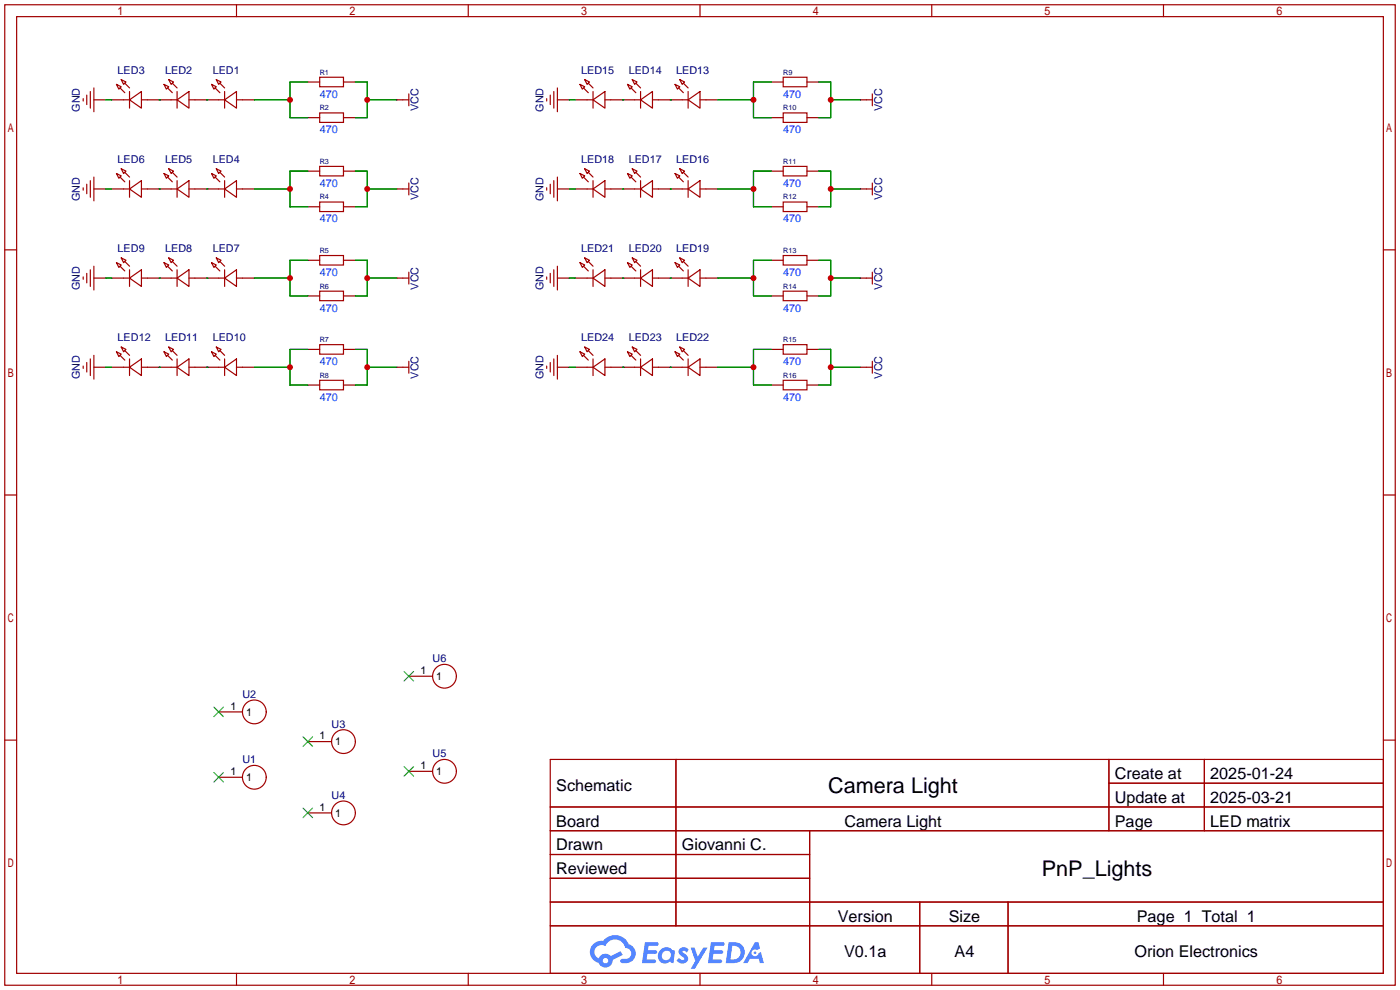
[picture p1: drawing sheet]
<svg xmlns="http://www.w3.org/2000/svg" width="299mm" height="212mm" viewBox="0 0 299 212" stroke-linecap="round" stroke-linejoin="round" font-family="sans-serif">
<g fill="none" stroke="#a10000" stroke-width=".25">
<path d="M1 1h297.2v209.6h-297.2zM3.6 3.6h292.1v204.4h-292.1zM50.5 1v2.6M100.1 1v2.6M149.6 1v2.6M199.1 1v2.6M248.7 1v2.6M1 53.4h2.6M295.7 53.4h2.5M1 105.8h2.6M295.7 105.8h2.5M1 158.2h2.6"/>
<path d="M295.7 158.2h2.5M117.6 162.3h178.1v45.7h-178.1zM117.6 172.5h178.1M117.6 177.5h178.1M144.5 162.3v35.6M173 177.5v30.5M237 162.3v15.2M237 167.4h58.7M257.4 162.3v15.2M117.6 182.6h55.4M117.6 192.8h178.1M117.6 187.7h55.4"/>
<path d="M117.6 197.9h178.1M196.6 192.8v15.2M215.4 192.8v15.2M50.5 208v2.6M100.1 208v2.6M149.6 208v2.6M199.1 208v2.6M248.7 208v2.6"/>
</g>
<g fill="#5487ff">
<path d="M145.3 202.7a1.3 1.3 0 0 1 1.9 .3l-.4 .6a.54 .54 0 0 0-.9-.2l.1 .2a1.34 1.34 0 0 1 .9 1.8 1.47 1.47 0 0 1-2.3-.1l.5-.6 .8 .5a.31 .31 0 0 0 .4-.3 .31 .31 0 0 0-.3-.4 1.12 1.12 0 0 1-.7-1.8z"/>
<path d="M147.6 202.5h.9l.6 2 1.2-2h.9l-2.7 4.6h-.9l1-1.7z"/>
<path d="M137.8 201.4h1.7a1.31 1.31 0 0 1 1.2 .2 .4 .4 0 0 1-.3 .5l-1.8 .1-.1 .9h1.6a.4 .4 0 0 1 .4 .4 .4 .4 0 0 1-.5 .4h-1.6l-.2 1.2h1.4a.46 .46 0 0 1 .5 0 .46 .46 0 0 1 .1 .5l-.4 .2h-2.6z"/>
<path d="M151.9 201.4h1.7a1.32 1.32 0 0 1 1.2 .2 .39 .39 0 0 1-.3 .5l-1.8 .1-.1 .9h1.6a.4 .4 0 0 1 .4 .4 .4 .4 0 0 1-.4 .4h-1.7l-.2 1.2h1.4a.46 .46 0 0 1 .5 0 .46 .46 0 0 1 .1 .5l-.4 .2h-2.6z"/>
<path d="M161.3 201.4h.8l.3 1.3-.6 .4a.75 .75 0 0 0-1.1 .3 .75 .75 0 0 0 .5 1 .75 .75 0 0 0 .9-.7l.5-.2 .6 2.3h-.8l-.3-.9h-1.8l-.5 .9h-1z"/>
<path d="M155.7 201.4l-.6 4.4h1.5a2.27 2.27 0 0 0 2.6-2.2 2.27 2.27 0 0 0-2.7-2.2zM156.5 202.1a1.5 1.5 0 0 1 1.8 1.6 1.5 1.5 0 0 1-1.9 1.4h-.3z"/>
<path d="M141.2 203a1.6 1.6 0 0 0-.3 2.3 1.6 1.6 0 0 0 2.3 .2l.7 .3 .3-2.4-.1-.3-.5-.1a1.58 1.58 0 0 0-2.4 0zM141.8 203.5a.98 .98 0 0 1 1.6 .4 .98 .98 0 0 1-1.1 1.3 .94 .94 0 0 1-.9-.7 .94 .94 0 0 1 .4-1z"/>
<path d="M126.8 201.8a2.37 2.37 0 0 0 1.1 4 1.54 1.54 0 0 0 1.8 1 1.54 1.54 0 0 0 1.2-1.6l2.2-1.1-.5-.8-2 1a1.57 1.57 0 0 0-2.7 .5 1.5 1.5 0 0 1-.7-2.1 1.5 1.5 0 0 1 2.2-.5 2.23 2.23 0 0 1 2.3-1.4 2.23 2.23 0 0 1 2 1.8 1.16 1.16 0 0 1 1.2 1.1 1.16 1.16 0 0 1-1.1 1.2h-.7a.47 .47 0 0 0-.5 .4 .47 .47 0 0 0 .4 .5 2.17 2.17 0 0 0 2.5-.9 2.17 2.17 0 0 0-.3-2.7l-.8-.4a3.2 3.2 0 0 0-5.5-.7l-1.1 .1zM128.8 205.3a.6 .6 0 0 1 1.2 0 .6 .6 0 0 1-1.2 0z"/>
<circle cx="161.4" cy="203.6" r=".28"/>
</g>
<g fill="none" stroke="#a10000" stroke-width=".25">
<path d="M19.3 19.6v3.5M20.1 18.8v5.1M24.9 18l1 .5-.5 .6zM25.7 18.8l1 1M25.9 17l1 .5-.5 .5zM26.7 17.8l1 1M27.7 19.6v3.5M35.1 18l1 .5-.5 .6zM35.8 18.8l1 1M36.1 17l1 .5-.5 .5zM36.8 17.8l1 1M37.8 19.6v3.5"/>
<path d="M45.2 18l1 .5-.5 .6zM46 18.8l1 1M46.2 17l1 .5-.5 .5zM47 17.8l1 1M48 19.6v3.5M68.3 16.5h5.1v2h-5.1zM118.4 19.6v3.5M119.1 18.8v5.1M124 18l1 .5-.5 .6zM124.7 18.8l1 1M125 17l1 .5-.5 .5zM125.7 17.8l1 1"/>
<path d="M126.7 19.6v3.5M134.1 18l1 .5-.5 .6zM134.9 18.8l1 1M135.1 17l1 .5-.5 .5zM135.9 17.8l1 1M136.9 19.6v3.5M144.3 18l1 .5-.5 .6zM145 18.8l1 1M145.3 17l1 .5-.5 .5zM146 17.8l1.1 1M147.1 19.6v3.5M167.4 16.5h5.1v2h-5.1z"/>
<path d="M17.8 21.1v.5M18.5 20.3v2.1M18.5 39.4v2M19.3 38.6v3.6M20.1 37.8v5.1M24.9 37.1l1 .5-.5 .5zM25.7 37.8l1 1.1M25.9 36.1l1 .5-.5 .5zM26.4 21.3h1.3M26.7 36.8l1 1M27.7 21.3l2.5-1.7v3.5zM27.7 38.6v3.6"/>
<path d="M30.2 21.3h1.3M35.1 37.1l1 .5-.5 .5zM35.8 37.8l1 1.1M36.1 36.1l1 .5-.5 .5zM36.6 21.3h1.2M36.8 36.8l1 1M37.8 21.3l2.6-1.7v3.5zM37.8 38.6v3.6M40.4 21.3h1.3M45.2 37.1l1 .5-.5 .5zM46 37.8l1 1.1M46.2 36.1l1 .5-.5 .5z"/>
<path d="M46.7 21.3h1.3M47 36.8l1 1M48 21.3l2.5-1.7v3.5zM48 38.6v3.6M50.5 21.3h1.3M68.3 24.1h5.1v2.1h-5.1zM68.3 35.6h5.1v2h-5.1zM86.1 21.3h1.3M87.4 20.1v2.5M87.4 39.1v2.6M116.8 21.1v.5M117.6 20.3v2.1"/>
<path d="M117.6 39.4v2M118.4 38.6v3.6M119.1 37.8v5.1M124 37.1l1 .5-.5 .5zM124.7 37.8l1 1.1M125 36.1l1 .5-.5 .5zM125.5 21.3h1.2M125.7 36.8l1 1M126.7 21.3l2.6-1.7v3.5zM126.7 38.6v3.6M129.3 21.3h1.3M134.1 37.1l1 .5-.5 .5z"/>
<path d="M134.9 37.8l1 1.1M135.1 36.1l1 .5-.5 .5zM135.6 21.3h1.3M135.9 36.8l1 1M136.9 21.3l2.5-1.7v3.5zM136.9 38.6v3.6M139.4 21.3h1.3M144.3 37.1l1 .5-.5 .5zM145 37.8l1 1.1M145.3 36.1l1 .5-.5 .5zM145.8 21.3h1.3M146 36.8l1.1 1"/>
<path d="M147.1 21.3l2.5-1.7v3.5zM147.1 38.6v3.6M149.6 21.3h1.3M167.4 24.1h5.1v2.1h-5.1zM167.4 35.6h5.1v2h-5.1zM185.2 21.3h1.2M186.4 20.1v2.5M186.4 39.1v2.6M17.8 40.1v.5M17.8 59.2v.5M18.5 58.4v2.1M19.3 57.7v3.5"/>
<path d="M20.1 56.9v5.1M24.9 56.1l1 .5-.5 .6zM25.7 56.9l1 1M25.9 55.1l1 .5-.5 .5zM26.4 40.4h1.3M26.4 59.4h1.3M26.7 55.9l1 1M27.7 40.4l2.5-1.8v3.6zM27.7 59.4l2.5-1.7v3.5zM27.7 57.7v3.5M30.2 40.4h1.3M30.2 59.4h1.3"/>
<path d="M35.1 56.1l1 .5-.5 .6zM35.8 56.9l1 1M36.1 55.1l1 .5-.5 .5zM36.6 40.4h1.2M36.6 59.4h1.2M36.8 55.9l1 1M37.8 40.4l2.6-1.8v3.6zM37.8 59.4l2.6-1.7v3.5zM37.8 57.7v3.5M40.4 40.4h1.3M40.4 59.4h1.3M45.2 56.1l1 .5-.5 .6z"/>
<path d="M46 56.9l1 1M46.2 55.1l1 .5-.5 .5zM46.7 40.4h1.3M46.7 59.4h1.3M47 55.9l1 1M48 40.4l2.5-1.8v3.6zM48 59.4l2.5-1.7v3.5zM48 57.7v3.5M50.5 40.4h1.3M50.5 59.4h1.3M68.3 43.2h5.1v2h-5.1zM68.3 54.6h5.1v2h-5.1z"/>
<path d="M86.1 40.4h1.3M86.1 59.4h1.3M87.4 58.2v2.5M116.8 40.1v.5M116.8 59.2v.5M117.6 58.4v2.1M118.4 57.7v3.5M119.1 56.9v5.1M124 56.1l1 .5-.5 .6zM124.7 56.9l1 1M125 55.1l1 .5-.5 .5zM125.5 40.4h1.2"/>
<path d="M125.5 59.4h1.2M125.7 55.9l1 1M126.7 40.4l2.6-1.8v3.6zM126.7 59.4l2.6-1.7v3.5zM126.7 57.7v3.5M129.3 40.4h1.3M129.3 59.4h1.3M134.1 56.1l1 .5-.5 .6zM134.9 56.9l1 1M135.1 55.1l1 .5-.5 .5zM135.6 40.4h1.3M135.6 59.4h1.3"/>
<path d="M135.9 55.9l1 1M136.9 40.4l2.5-1.8v3.6zM136.9 59.4l2.5-1.7v3.5zM136.9 57.7v3.5M139.4 40.4h1.3M139.4 59.4h1.3M144.3 56.1l1 .5-.5 .6zM145 56.9l1 1M145.3 55.1l1 .5-.5 .5zM145.8 40.4h1.3M145.8 59.4h1.3M146 55.9l1.1 1"/>
<path d="M147.1 40.4l2.5-1.8v3.6zM147.1 59.4l2.5-1.7v3.5zM147.1 57.7v3.5M149.6 40.4h1.3M149.6 59.4h1.3M167.4 43.2h5.1v2h-5.1zM167.4 54.6h5.1v2h-5.1zM185.2 40.4h1.2M185.2 59.4h1.2M186.4 58.2v2.5M17.8 78.2v.5M18.5 77.5v2"/>
<path d="M19.3 76.7v3.6M20.1 75.9v5.1M24.9 75.2l1 .5-.5 .5zM25.7 75.9l1 1.1M25.9 74.2l1 .5-.5 .5zM26.4 78.5h1.3M26.7 74.9l1 1M27.7 78.5l2.5-1.8v3.6zM27.7 76.7v3.6M30.2 78.5h1.3M35.1 75.2l1 .5-.5 .5zM35.8 75.9l1 1.1"/>
<path d="M36.1 74.2l1 .5-.5 .5zM36.6 78.5h1.2M36.8 74.9l1 1M37.8 78.5l2.6-1.8v3.6zM37.8 76.7v3.6M40.4 78.5h1.3M45.2 75.2l1 .5-.5 .5zM46 75.9l1 1.1M46.2 74.2l1 .5-.5 .5zM46.7 78.5h1.3M47 74.9l1 1M48 78.5l2.5-1.8v3.6z"/>
<path d="M48 76.7v3.6M50.5 78.5h1.3M68.3 62.2h5.1v2.1h-5.1zM68.3 73.7h5.1v2h-5.1zM86.1 78.5h1.3M87.4 77.2v2.6M116.8 78.2v.5M117.6 77.5v2M118.4 76.7v3.6M119.1 75.9v5.1M124 75.2l1 .5-.5 .5zM124.7 75.9l1 1.1"/>
<path d="M125 74.2l1 .5-.5 .5zM125.5 78.5h1.2M125.7 74.9l1 1M126.7 78.5l2.6-1.8v3.6zM126.7 76.7v3.6M129.3 78.5h1.3M134.1 75.2l1 .5-.5 .5zM134.9 75.9l1 1.1M135.1 74.2l1 .5-.5 .5zM135.6 78.5h1.3M135.9 74.9l1 1M136.9 78.5l2.5-1.8v3.6z"/>
<path d="M136.9 76.7v3.6M139.4 78.5h1.3M144.3 75.2l1 .5-.5 .5zM145 75.9l1 1.1M145.3 74.2l1 .5-.5 .5zM145.8 78.5h1.3M146 74.9l1.1 1M147.1 78.5l2.5-1.8v3.6zM147.1 76.7v3.6M149.6 78.5h1.3M167.4 62.2h5.1v2.1h-5.1zM167.4 73.7h5.1v2h-5.1z"/>
<path d="M185.2 78.5h1.2M186.4 77.2v2.6M68.3 81.3h5.1v2h-5.1zM167.4 81.3h5.1v2h-5.1z"/>
<circle cx="54.4" cy="152.1" r="2.54"/>
<circle cx="73.4" cy="158.5" r="2.54"/>
<circle cx="95" cy="144.5" r="2.54"/>
<circle cx="54.4" cy="166.1" r="2.54"/>
<circle cx="73.4" cy="173.7" r="2.54"/>
<circle cx="95" cy="164.8" r="2.54"/>
</g>
<g fill="none" stroke="#870000" stroke-width=".25">
<path d="M65.8 17.5h2.5M73.4 17.5h2.5M164.8 17.5h2.6M172.5 17.5h2.5M20.1 21.3h2.5M23.9 21.3h2.5M31.5 21.3h5.1M41.7 21.3h5M51.8 21.3h2.6M65.8 25.1h2.5M65.8 36.6h2.5M73.4 25.1h2.5"/>
<path d="M73.4 36.6h2.5M84.8 21.3h1.3M119.1 21.3h2.6M122.9 21.3h2.6M130.6 21.3h5M140.7 21.3h5.1M150.9 21.3h2.5M164.8 25.1h2.6M164.8 36.6h2.6M172.5 25.1h2.5M172.5 36.6h2.5M183.9 21.3h1.3"/>
<path d="M20.1 40.4h2.5M20.1 59.4h2.5M23.9 40.4h2.5M23.9 59.4h2.5M31.5 40.4h5.1M31.5 59.4h5.1M41.7 40.4h5M41.7 59.4h5M51.8 40.4h2.6M51.8 59.4h2.6M65.8 44.2h2.5M65.8 55.6h2.5"/>
<path d="M73.4 44.2h2.5M73.4 55.6h2.5M84.8 40.4h1.3M84.8 59.4h1.3M119.1 40.4h2.6M119.1 59.4h2.6M122.9 40.4h2.6M122.9 59.4h2.6M130.6 40.4h5M130.6 59.4h5M140.7 40.4h5.1M140.7 59.4h5.1"/>
<path d="M150.9 40.4h2.5M150.9 59.4h2.5M164.8 44.2h2.6M164.8 55.6h2.6M172.5 44.2h2.5M172.5 55.6h2.5M183.9 40.4h1.3M183.9 59.4h1.3M20.1 78.5h2.5M23.9 78.5h2.5M31.5 78.5h5.1M41.7 78.5h5"/>
<path d="M51.8 78.5h2.6M65.8 63.2h2.5M65.8 74.7h2.5M73.4 63.2h2.5M73.4 74.7h2.5M84.8 78.5h1.3M119.1 78.5h2.6M122.9 78.5h2.6M130.6 78.5h5M140.7 78.5h5.1M150.9 78.5h2.5M164.8 63.2h2.6"/>
<path d="M164.8 74.7h2.6M172.5 63.2h2.5M172.5 74.7h2.5M183.9 78.5h1.3M65.8 82.3h2.5M73.4 82.3h2.5M164.8 82.3h2.6M172.5 82.3h2.5M46.7 152.1h5.1M65.8 158.5h5.1M87.4 144.5h5.1M46.7 166.1h5.1"/>
<path d="M65.8 173.7h5.1M87.4 164.8h5.1"/>
</g>
<g fill="none" stroke="#008700" stroke-width=".25">
<path d="M65.8 17.5h-3.8v7.6h3.8M75.9 17.5h2.6v7.6h-2.6M164.8 17.5h-3.8v7.6h3.8M175 17.5h2.5v7.6h-2.5M22.6 21.3h1.3M34 21.3h.1M44.2 21.3h.1M54.4 21.3h7.6M65.8 36.6h-3.8v7.6h3.8M75.9 36.6h2.6v7.6h-2.6M78.5 21.3h6.3M121.7 21.3h1.2"/>
<path d="M133.1 21.3h.1M143.3 21.3h.1M153.4 21.3h7.6M164.8 36.6h-3.8v7.6h3.8M175 36.6h2.5v7.6h-2.5M177.5 21.3h6.4M22.6 40.4h1.3M22.6 59.4h1.3M34 40.4h.1M34 59.4h.1M44.2 40.4h.1M44.2 59.4h.1"/>
<path d="M54.4 40.4h7.6M54.4 59.4h7.6M65.8 55.6h-3.8v7.6h3.8M75.9 55.6h2.6v7.6h-2.6M78.5 40.4h6.3M78.5 59.4h6.3M121.7 40.4h1.2M121.7 59.4h1.2M133.1 40.4h.1M133.1 59.4h.1M143.3 40.4h.1M143.3 59.4h.1"/>
<path d="M153.4 40.4h7.6M153.4 59.4h7.6M164.8 55.6h-3.8v7.6h3.8M175 55.6h2.5v7.6h-2.5M177.5 40.4h6.4M177.5 59.4h6.4M22.6 78.5h1.3M34 78.5h.1M44.2 78.5h.1M54.4 78.5h7.6M65.8 74.7h-3.8v7.6h3.8M75.9 74.7h2.6v7.6h-2.6"/>
<path d="M78.5 78.5h6.3M121.7 78.5h1.2M133.1 78.5h.1M143.3 78.5h.1M153.4 78.5h7.6M164.8 74.7h-3.8v7.6h3.8M175 74.7h2.5v7.6h-2.5M177.5 78.5h6.4"/>
</g>
<path d="M45.7 151.1l2.1 2.1M47.8 151.1l-2.1 2.1M64.8 157.5l2 2M66.8 157.5l-2 2M86.4 143.5l2 2M88.4 143.5l-2 2M45.7 165.1l2.1 2M47.8 165.1l-2.1 2M64.8 172.7l2 2.1M66.8 172.7l-2 2.1M86.4 163.8l2 2.1M88.4 163.8l-2 2.1" fill="none" stroke="#3c3" stroke-width=".25"/>
<g fill="#c00">
<circle cx="62" cy="21.3" r=".63"/>
<circle cx="78.5" cy="21.3" r=".63"/>
<circle cx="62" cy="40.4" r=".63"/>
<circle cx="78.5" cy="40.4" r=".63"/>
<circle cx="62" cy="59.4" r=".63"/>
<circle cx="78.5" cy="59.4" r=".63"/>
<circle cx="62" cy="78.5" r=".63"/>
<circle cx="78.5" cy="78.5" r=".63"/>
<circle cx="161" cy="21.3" r=".63"/>
<circle cx="177.5" cy="21.3" r=".63"/>
<circle cx="161" cy="40.4" r=".63"/>
<circle cx="177.5" cy="40.4" r=".63"/>
<circle cx="161" cy="59.4" r=".63"/>
<circle cx="177.5" cy="59.4" r=".63"/>
<circle cx="161" cy="78.5" r=".63"/>
<circle cx="177.5" cy="78.5" r=".63"/>
</g>
<g font-size="4.6">
<text x="177" y="169.4">Camera Light</text>
<text x="222.7" y="187.2">PnP_Lights</text>
</g>
<g font-size="3.5">
<text x="238.3" y="166.5">Create at</text>
<text x="258.7" y="166.5">2025-01-24</text>
<text x="118.9" y="169.1">Schematic</text>
<text x="238.3" y="171.6">Update at</text>
<text x="258.7" y="171.6">2025-03-21</text>
<text x="118.9" y="176.7">Board</text>
<text x="180.5" y="176.7">Camera Light</text>
<text x="238.3" y="176.7">Page</text>
<text x="258.7" y="176.7">LED matrix</text>
<text x="118.9" y="181.8">Drawn</text>
<text x="145.7" y="181.8">Giovanni C.</text>
<text x="118.9" y="186.8">Reviewed</text>
<text x="179.1" y="197">Version</text>
<text x="202.8" y="197">Size</text>
<text x="243" y="197">Page 1 Total 1</text>
<text x="180.4" y="204.6">V0.1a</text>
<text x="204" y="204.6">A4</text>
<text x="242.5" y="204.6">Orion Electronics</text>
</g>
<g font-size="2.3" fill="#000080">
<text x="25.1" y="15.8">LED3</text>
<text x="35.3" y="15.8">LED2</text>
<text x="45.5" y="15.8">LED1</text>
<text x="124.2" y="15.8">LED15</text>
<text x="134.4" y="15.8">LED14</text>
<text x="144.5" y="15.8">LED13</text>
<text x="17.1" y="23.9" transform="rotate(-90 17.1 23.9)">GND</text>
<text x="89.5" y="23.8" transform="rotate(-90 89.5 23.8)">VCC</text>
<text x="116.1" y="23.9" transform="rotate(-90 116.1 23.9)">GND</text>
<text x="188.5" y="23.8" transform="rotate(-90 188.5 23.8)">VCC</text>
<text x="25.1" y="34.8">LED6</text>
<text x="35.3" y="34.8">LED5</text>
<text x="45.5" y="34.8">LED4</text>
<text x="124.2" y="34.8">LED18</text>
<text x="134.4" y="34.8">LED17</text>
<text x="144.5" y="34.8">LED16</text>
<text x="17.1" y="43" transform="rotate(-90 17.1 43)">GND</text>
<text x="89.5" y="42.8" transform="rotate(-90 89.5 42.8)">VCC</text>
<text x="116.1" y="43" transform="rotate(-90 116.1 43)">GND</text>
<text x="188.5" y="42.8" transform="rotate(-90 188.5 42.8)">VCC</text>
<text x="25.1" y="53.9">LED9</text>
<text x="35.3" y="53.9">LED8</text>
<text x="45.5" y="53.9">LED7</text>
<text x="124.2" y="53.9">LED21</text>
<text x="134.4" y="53.9">LED20</text>
<text x="144.5" y="53.9">LED19</text>
<text x="17.1" y="62" transform="rotate(-90 17.1 62)">GND</text>
<text x="89.5" y="61.9" transform="rotate(-90 89.5 61.9)">VCC</text>
<text x="116.1" y="62" transform="rotate(-90 116.1 62)">GND</text>
<text x="188.5" y="61.9" transform="rotate(-90 188.5 61.9)">VCC</text>
<text x="25.1" y="72.9">LED12</text>
<text x="35.3" y="72.9">LED11</text>
<text x="45.5" y="72.9">LED10</text>
<text x="124.2" y="72.9">LED24</text>
<text x="134.4" y="72.9">LED23</text>
<text x="144.5" y="72.9">LED22</text>
<text x="17.1" y="81.1" transform="rotate(-90 17.1 81.1)">GND</text>
<text x="89.5" y="80.9" transform="rotate(-90 89.5 80.9)">VCC</text>
<text x="116.1" y="81.1" transform="rotate(-90 116.1 81.1)">GND</text>
<text x="188.5" y="80.9" transform="rotate(-90 188.5 80.9)">VCC</text>
<text x="92.5" y="141.5">U6</text>
<text x="51.8" y="149.1">U2</text>
<text x="70.9" y="155.5">U3</text>
<text x="92.5" y="161.8">U5</text>
<text x="51.8" y="163.1">U1</text>
<text x="70.9" y="170.7">U4</text>
</g>
<g font-size="2.3" fill="#00f">
<text x="68.3" y="20.9">470</text>
<text x="167.4" y="20.9">470</text>
<text x="68.3" y="28.5">470</text>
<text x="167.4" y="28.5">470</text>
<text x="68.3" y="39.9">470</text>
<text x="167.4" y="39.9">470</text>
<text x="68.3" y="47.5">470</text>
<text x="167.4" y="47.5">470</text>
<text x="68.3" y="59">470</text>
<text x="167.4" y="59">470</text>
<text x="68.3" y="66.6">470</text>
<text x="167.4" y="66.6">470</text>
<text x="68.3" y="78">470</text>
<text x="167.4" y="78">470</text>
<text x="68.3" y="85.6">470</text>
<text x="167.4" y="85.6">470</text>
</g>
<g font-size="2.3">
<text x="89.9" y="144.1">1</text>
<text x="93.2" y="145.3">1</text>
<text x="49.3" y="151.7">1</text>
<text x="52.6" y="153">1</text>
<text x="68.3" y="158">1</text>
<text x="71.6" y="159.3">1</text>
<text x="49.3" y="165.7">1</text>
<text x="52.6" y="166.9">1</text>
<text x="89.9" y="164.4">1</text>
<text x="93.2" y="165.7">1</text>
<text x="68.3" y="173.3">1</text>
<text x="71.6" y="174.5">1</text>
</g>
<g font-size="1.6" fill="#000080">
<text x="68.3" y="15.9">R1</text>
<text x="167.4" y="15.9">R9</text>
<text x="68.3" y="23.6">R2</text>
<text x="167.4" y="23.6">R10</text>
<text x="68.3" y="35">R3</text>
<text x="167.4" y="35">R11</text>
<text x="68.3" y="42.6">R4</text>
<text x="167.4" y="42.6">R12</text>
<text x="68.3" y="54">R5</text>
<text x="167.4" y="54">R13</text>
<text x="68.3" y="61.7">R6</text>
<text x="167.4" y="61.7">R14</text>
<text x="68.3" y="73.1">R7</text>
<text x="167.4" y="73.1">R15</text>
<text x="68.3" y="80.7">R8</text>
<text x="167.4" y="80.7">R16</text>
</g>
</svg>
